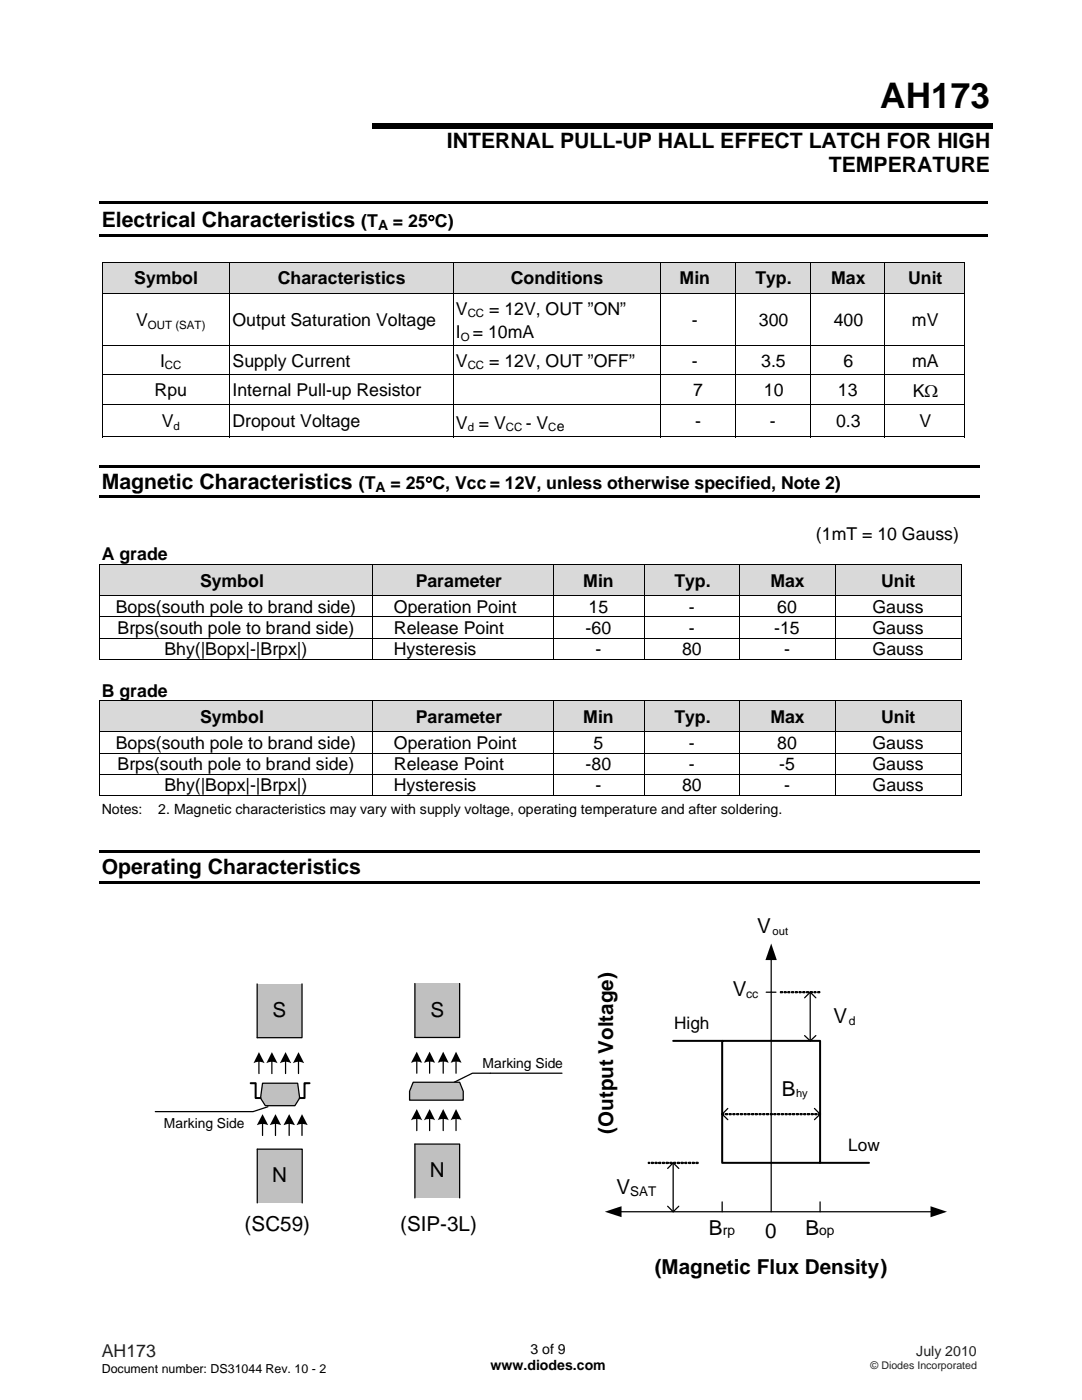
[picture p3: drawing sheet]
<svg xmlns="http://www.w3.org/2000/svg" width="216mm" height="279mm" viewBox="0 0 216 279" stroke-linecap="round" stroke-linejoin="round" font-family="sans-serif">
<path d="M74.3 24.5h123.8v1.1h-123.8zM19.8 40.2h177.2v.5h-177.2zM19.8 46.7h177.2v.5h-177.2zM19.8 92.8h175.6v.5h-175.6zM19.8 98.9h175.6v.5h-175.6z" fill="#000"/>
<g fill="#d9d9d9">
<path d="M19.9 112.8h54.4v6h-54.4z"/>
<path d="M20.3 113.8h53.6v4h-53.6z"/>
<path d="M74.5 112.8h35.8v6h-35.8z"/>
<path d="M74.9 113.8h35v4h-35z"/>
<path d="M110.5 112.8h17.9v6h-17.9z"/>
<path d="M110.9 113.8h17.1v4h-17.1z"/>
<path d="M128.6 112.8h18.9v6h-18.9z"/>
<path d="M129 113.8h18.1v4h-18.1z"/>
<path d="M147.7 112.8h18.9v6h-18.9z"/>
<path d="M148.1 113.8h18.1v4h-18.1z"/>
<path d="M166.8 112.8h24.9v6h-24.9z"/>
<path d="M167.2 113.8h24.1v4h-24.1z"/>
</g>
<path d="M19.7 112.6h.2v.2h-.2zM191.7 112.6h.2v.2h-.2zM191.7 131.5h.2v.2h-.2z" fill="#000"/>
<g fill="none" stroke="#000" stroke-width=".2">
<path d="M19.7 112.7h172.2M19.7 118.9h172.2M19.8 112.8v6M19.8 119v4M74.4 112.8v6M74.4 119v4M110.4 112.8v6M110.4 119v4M128.5 112.8v6M128.5 119v4M147.6 112.8v6M147.6 119v4"/>
<path d="M166.7 112.8v6M166.7 119v4M191.8 112.8v6M191.8 119v4M19.7 123.1h172.2M19.7 127.3h172.2M19.7 131.6h54.6M19.8 123.2v4.1M19.8 127.4v4.3M74.4 123.2v4.1M74.4 127.4v4.3M74.5 131.6h35.8"/>
<path d="M110.4 123.2v4.1M110.4 127.4v4.3M110.5 131.6h17.9M128.5 123.2v4.1M128.5 127.4v4.3M128.6 131.6h18.9M147.6 123.2v4.1M147.6 127.4v4.3M147.7 131.6h18.9M166.7 123.2v4.1M166.7 127.4v4.3M166.8 131.6h24.9"/>
<path d="M191.8 123.2v4.1M191.8 127.4v4.3"/>
</g>
<g fill="#d9d9d9">
<path d="M19.9 140h54.4v6h-54.4z"/>
<path d="M20.3 140.9h53.6v4.1h-53.6z"/>
<path d="M74.5 140h35.8v6h-35.8z"/>
<path d="M74.9 140.9h35v4.1h-35z"/>
<path d="M110.5 140h17.9v6h-17.9z"/>
<path d="M110.9 140.9h17.1v4.1h-17.1z"/>
<path d="M128.6 140h18.9v6h-18.9z"/>
<path d="M129 140.9h18.1v4.1h-18.1z"/>
<path d="M147.7 140h18.9v6h-18.9z"/>
<path d="M148.1 140.9h18.1v4.1h-18.1z"/>
<path d="M166.8 140h24.9v6h-24.9z"/>
<path d="M167.2 140.9h24.1v4.1h-24.1z"/>
</g>
<path d="M19.7 139.8h.2v.2h-.2zM191.7 139.8h.2v.2h-.2zM191.7 158.7h.2v.1h-.2zM19.8 169.7h175.6v.5h-175.6zM19.8 175.8h175.6v.5h-175.6z" fill="#000"/>
<g fill="none" stroke="#000" stroke-width=".2">
<path d="M19.7 139.9h172.2M19.8 140v6M74.4 140v6M110.4 140v6M128.5 140v6M147.6 140v6M166.7 140v6M191.8 140v6M19.7 146h172.2M19.7 150.3h172.2M19.7 154.5h172.2M19.7 158.7h54.6"/>
<path d="M19.8 146.1v4.1M19.8 150.4v4M19.8 154.6v4.2M74.4 146.1v4.1M74.4 150.4v4M74.4 154.6v4.2M74.5 158.7h35.8M110.4 146.1v4.1M110.4 150.4v4M110.4 154.6v4.2M110.5 158.7h17.9M128.5 146.1v4.1"/>
<path d="M128.5 150.4v4M128.5 154.6v4.2M128.6 158.7h18.9M147.6 146.1v4.1M147.6 150.4v4M147.6 154.6v4.2M147.7 158.7h18.9M166.7 146.1v4.1M166.7 150.4v4M166.7 154.6v4.2M166.8 158.7h24.9M191.8 146.1v4.1"/>
<path d="M191.8 150.4v4M191.8 154.6v4.2"/>
</g>
<path d="M83.2 211.6v2.6M85.7 211.6v2.6M88.4 211.6v2.6M91 211.6v2.6M97.8 214.2h-3.5l-3.7 1.8" fill="none" stroke="#000" stroke-width=".25"/>
<g fill="#000">
<path d="M83.2 209.9l1 2.2-.2-.1a2.3 2.3 0 0 0-2 .1z" fill-rule="evenodd"/>
<path d="M85.7 209.9l1.1 2.2-.3-.1a2.26 2.26 0 0 0-1.9 .1z" fill-rule="evenodd"/>
<path d="M88.4 209.9l1.2 2.2-.3-.1a2.21 2.21 0 0 0-2 .1z" fill-rule="evenodd"/>
<path d="M91 209.9l1.1 2.2a2.3 2.3 0 0 0-2.2 0z" fill-rule="evenodd"/>
</g>
<path d="M82.4 216h9.3l.7 1.8v1.8h-10.7v-1.8z" fill-rule="evenodd" fill="#c0c0c0"/>
<path d="M82.4 216h9.3l.7 1.8v1.8h-10.7v-1.8zM83.2 223v2.6M85.7 223v2.6M88.4 223v2.6M91 223v2.6" fill="none" stroke="#000" stroke-width=".25"/>
<g fill="#000">
<path d="M83.2 221.3l1 2.3-.9-.3-.9 .1-.4 .2z" fill-rule="evenodd"/>
<path d="M85.7 221.3l1.1 2.3-.9-.3-.9 .1-.4 .2z" fill-rule="evenodd"/>
<path d="M88.4 221.3l1.2 2.3-1.4-.3-.9 .3z" fill-rule="evenodd"/>
<path d="M91 221.3l1.1 2.3-.9-.3-.9 .1-.4 .2z" fill-rule="evenodd"/>
</g>
<path d="M82.8 196.3h8.9v10.8h-8.9z" fill="#c0c0c0"/>
<path d="M82.8 196.3v10.8h8.9v-10.8M97.8 214.2h14.3" fill="none" stroke="#000" stroke-width=".25"/>
<path d="M144.1 207.7h19.5v24.4h-19.5z" fill="#fff"/>
<path d="M134.3 207.7h9.8M144.1 207.7h19.5v24.4h-19.5zM163.6 232.1h9.8" fill="none" stroke="#000" stroke-width=".4"/>
<g fill="none" stroke="#000" stroke-width=".25">
<path d="M152.9 198h1.9M153.9 191.3v50.5M160.5 199.1l1.2-1.1 1.1 1.1M161.7 198v9.7M160.5 206.7l1.2 1 1.1-1M133.2 233.2l1.1-1.1 1.1 1.1M134.3 232.1v9.7M144.1 239.9v1.9M145.2 221.2l-1.1 1.2 1.1 1.1M162.5 221.2l1.1 1.2-1.1 1.1M163.6 239.9v1.9M123.7 241.8h62.2"/>
<path d="M133.2 240.7l1.1 1.1 1.1-1.1"/>
</g>
<g fill="#000">
<path d="M153.9 188.3l1.1 3.3h-2.3zM120.7 241.8l3.3-1.1v2.2zM185.7 240.7l3.3 1.1-3.3 1.1z"/>
<path d="M155.7 197.9l.5 .1-.5 .1zM156.4 198l.4-.1 .1 .1-.4 .1zM157.2 197.9h.4v.2h-.4zM157.9 198l.4-.1 .1 .1-.4 .1zM158.7 197.9h.4l.1 .1-.1 .1h-.4zM159.5 197.9h.3l.1 .2h-.4zM160.2 197.9h.4l.1 .1-.1 .1h-.4zM160.9 198l.4-.1 .1 .1-.4 .1zM161.7 197.9h.4v.2h-.4zM162.5 197.9l.4 .1-.4 .1zM163.2 197.9l.4 .1-.4 .1z" fill-rule="evenodd"/>
<path d="M138.9 232l.4-.1v.2l-.1 .1h-.3zM138.2 231.9h.3l.1 .3h-.4zM137.4 232l.4-.1 .1 .3h-.4zM136.7 231.9h.3l.1 .3h-.4zM135.8 232l.5-.1 .1 .3h-.4zM135.2 231.9l.5 .2-.4 .1h-.2zM134.5 231.9h.3l.1 .3h-.4zM133.6 232l.4-.1 .1 .3h-.3zM132.9 231.9h.4l.1 .3h-.5zM132.2 231.9h.3l.1 .3h-.5zM131.5 231.9h.3l.1 .3h-.4zM130.7 231.9h.4v.3h-.4zM129.9 232l.4-.1 .1 .3h-.3zM129.4 231.9l.3 .1v.2h-.4z" fill-rule="evenodd"/>
<path d="M144 222.3l.4-.1v.2l-.4 .1zM144.7 222.3l.4-.1 .1 .2-.4 .1zM145.5 222.3l.4-.1v.3h-.4zM146.3 222.2l.4 .2-.4 .1zM147 222.2h.4v.2l-.4 .1zM147.7 222.3l.4-.1 .1 .2-.4 .1zM148.5 222.2h.3l.1 .2-.4 .1zM149.2 222.3l.4-.1 .1 .2-.5 .1zM149.9 222.3l.5-.1v.2v.1h-.4zM150.7 222.2h.4l.1 .2-.5 .1zM151.4 222.3l.4-.1 .1 .2-.4 .1zM152.2 222.3l.4-.1 .1 .2-.4 .1zM152.9 222.3l.5-.1v.3h-.4zM153.7 222.2h.4l.1 .2-.1 .1h-.4zM154.4 222.3l.4-.1 .1 .2-.4 .1zM155.1 222.3l.5-.1v.2l-.4 .1zM155.9 222.3l.4-.1 .1 .2-.4 .1zM156.7 222.2l.4 .2-.4 .1zM157.4 222.3l.4-.1 .1 .2-.5 .1zM158.1 222.3l.4-.1 .1 .2-.4 .1zM158.9 222.3l.4-.1v.2l-.4 .1zM159.6 222.3l.4-.1 .1 .2-.4 .1zM160.4 222.2h.3l.1 .2-.4 .1zM161.1 222.2l.5 .2-.5 .1zM161.8 222.3l.4-.1 .1 .2-.4 .1zM162.5 222.3l.5-.1 .1 .2-.5 .1zM163.3 222.3l.3-.1 .1 .2-.3 .1z" fill-rule="evenodd"/>
</g>
<g fill="none" stroke="#000" stroke-width=".2">
<path d="M155.7 197.9l.5 .1-.5 .1zM156.4 198l.4-.1 .1 .1-.4 .1zM157.2 197.9h.4v.2h-.4zM157.9 198l.4-.1 .1 .1-.4 .1zM158.7 197.9h.4l.1 .1-.1 .1h-.4zM159.5 197.9h.3l.1 .2h-.4zM160.2 197.9h.4l.1 .1-.1 .1h-.4zM160.9 198l.4-.1 .1 .1-.4 .1zM161.6 198l.5-.1v.1l-.4 .1zM162.4 198l.4-.1 .1 .1-.4 .1zM163.2 197.9l.4 .1-.4 .1zM129.3 232l.3-.1 .1 .3h-.2z"/>
<path d="M129.9 232l.4-.1 .1 .3h-.3zM130.7 232l.4-.1v.3h-.3zM131.5 231.9h.3l.1 .3h-.4zM132.1 232l.4-.1 .1 .3h-.3zM132.9 232l.4-.1 .1 .3h-.4zM133.6 232l.4-.1 .1 .3h-.3zM134.5 231.9h.3l.1 .3h-.4zM135.2 231.9l.5 .2-.4 .1h-.2zM135.9 232l.4-.1 .1 .3h-.4zM136.7 231.9h.3l.1 .3h-.4zM137.4 232l.4-.1 .1 .3h-.4zM138.2 231.9h.3l.1 .3h-.4z"/>
<path d="M138.9 232l.4-.1v.2l-.1 .1h-.3zM144 222.3l.4-.1v.2l-.4 .1zM144.7 222.3l.4-.1 .1 .2-.4 .1zM145.5 222.3l.4-.1v.3h-.4zM146.3 222.2l.4 .2-.4 .1zM147 222.3l.4-.1v.2l-.4 .1zM147.7 222.3l.4-.1 .1 .2-.4 .1zM148.4 222.3l.4-.1 .1 .2-.4 .1zM149.2 222.3l.4-.1 .1 .2-.5 .1zM149.9 222.3l.5-.1v.2v.1h-.4zM150.7 222.2h.4l.1 .2-.5 .1zM151.4 222.3l.4-.1 .1 .2-.4 .1z"/>
<path d="M152.2 222.3l.4-.1 .1 .2-.4 .1zM152.9 222.3l.5-.1v.3h-.4zM153.7 222.2h.4l.1 .2-.1 .1h-.4zM154.4 222.3l.4-.1 .1 .2-.4 .1zM155.1 222.3l.5-.1v.2l-.4 .1zM155.9 222.3l.4-.1 .1 .2-.4 .1zM156.6 222.3l.4-.1 .1 .2-.4 .1zM157.4 222.3l.4-.1 .1 .2-.5 .1zM158.1 222.3l.4-.1 .1 .2-.4 .1zM158.9 222.3l.4-.1v.2l-.4 .1zM159.6 222.3l.4-.1 .1 .2-.4 .1zM160.4 222.2h.3l.1 .2-.4 .1z"/>
<path d="M161.1 222.3l.4-.1 .1 .2-.5 .1zM161.8 222.3l.4-.1 .1 .2-.4 .1zM162.5 222.3l.5-.1 .1 .2-.5 .1zM163.3 222.3l.3-.1 .1 .2-.3 .1z"/>
</g>
<path d="M52.4 216.2h7l.4 2.9-1 1.6h-5.9l-.9-1.6z" fill-rule="evenodd" fill="#c0c0c0"/>
<path d="M51.7 211.6v2.6M52.4 216.2h7l.4 2.9-1 1.6h-5.9l-.9-1.6zM54.3 211.6v2.6M57 211.6v2.6M59.6 211.6v2.6M53.5 220.9l-3 .9h-19.5" fill="none" stroke="#000" stroke-width=".25"/>
<path d="M50 216.2h1v2.9h1M61.8 216.2h-1v2.9h-1" fill="none" stroke="#000" stroke-width=".4"/>
<g fill="#000">
<path d="M51.7 210l1.1 2.2-.5-.2a2.25 2.25 0 0 0-1.7 .2z" fill-rule="evenodd"/>
<path d="M54.3 210l1.1 2.2-.2-.1a2.29 2.29 0 0 0-2.1 .1z" fill-rule="evenodd"/>
<path d="M57 210l1.1 2.2-.2-.1a2.28 2.28 0 0 0-2 .1z" fill-rule="evenodd"/>
<path d="M59.6 210l1.1 2.2-.5-.2a2.29 2.29 0 0 0-1.7 .2z" fill-rule="evenodd"/>
</g>
<path d="M51.3 196.4h9v10.7h-9z" fill="#c0c0c0"/>
<path d="M51.3 196.4v10.7h9v-10.7M52.4 224v2.6M55 224v2.6M57.7 224v2.6M60.3 224v2.6" fill="none" stroke="#000" stroke-width=".25"/>
<g fill="#000">
<path d="M52.4 222.4l1.1 2.1-1.3-.2-.9 .2z" fill-rule="evenodd"/>
<path d="M55 222.4l1.1 2.1-1.3-.2-1 .2z" fill-rule="evenodd"/>
<path d="M57.7 222.4l1.1 2.1-.9-.2-1.3 .2z" fill-rule="evenodd"/>
<path d="M60.3 222.4l1.1 2.1-1.3-.2-.9 .2z" fill-rule="evenodd"/>
</g>
<path d="M82.8 228.3h8.9v10.8h-8.9z" fill="#c0c0c0"/>
<path d="M82.8 239.1v-10.8h8.9v10.8" fill="none" stroke="#000" stroke-width=".25"/>
<path d="M51.3 229.3h9v10.8h-9z" fill="#c0c0c0"/>
<path d="M51.3 240.1v-10.8h9v10.8" fill="none" stroke="#000" stroke-width=".25"/>
<g fill="#d9d9d9">
<path d="M20.5 52.5h25.3v6h-25.3z"/>
<path d="M20.9 53.5h24.5v4h-24.5z"/>
<path d="M46 52.5h44.4v6h-44.4z"/>
<path d="M46.4 53.5h43.5v4h-43.5z"/>
<path d="M90.6 52.5h41.2v6h-41.2z"/>
<path d="M91 53.5h40.3v4h-40.3z"/>
<path d="M131.9 52.5h14.8v6h-14.8z"/>
<path d="M132.4 53.5h13.8v4h-13.8z"/>
<path d="M146.9 52.5h14.7v6h-14.7z"/>
<path d="M147.3 53.5h13.8v4h-13.8z"/>
<path d="M161.8 52.5h14.7v6h-14.7z"/>
<path d="M162.2 53.5h13.9v4h-13.9z"/>
<path d="M176.7 52.5h15.6v6h-15.6z"/>
<path d="M177.1 53.5h14.8v4h-14.8z"/>
</g>
<path d="M20.3 52.3h.2v.2h-.2zM192.3 52.3h.2v.2h-.2zM192.3 87.1h.2v.2h-.2z" fill="#000"/>
<g fill="none" stroke="#000" stroke-width=".2">
<path d="M20.3 52.4h172.2M20.3 58.6h172.2M20.4 52.5v6M20.4 58.7v10.2M45.9 52.5v6M45.9 58.7v10.2M90.4 52.5v6M90.4 58.7v10.2M131.8 52.5v6M131.8 58.7v10.2M146.7 52.5v6M146.7 58.7v10.2"/>
<path d="M161.6 52.5v6M161.6 58.7v10.2M176.6 52.5v6M176.6 58.7v10.2M192.4 52.5v6M192.4 58.7v10.2M20.3 69h172.2M20.3 74.7h172.2M20.4 69.1v5.5M20.4 74.8v5.8M45.9 69.1v5.5M45.9 74.8v5.8"/>
<path d="M90.4 69.1v5.5M90.4 74.8v5.8M131.8 69.1v5.5M131.8 74.8v5.8M146.7 69.1v5.5M146.7 74.8v5.8M161.6 69.1v5.5M161.6 74.8v5.8M176.6 69.1v5.5M176.6 74.8v5.8M192.4 69.1v5.5M192.4 74.8v5.8"/>
<path d="M20.3 80.7h172.2M20.3 87.2h25.5M20.4 80.8v6.5M45.9 80.8v6.5M46 87.2h44.4M90.4 80.8v6.5M90.5 87.2h41.3M131.8 80.8v6.5M131.9 87.2h14.8M146.7 80.8v6.5M146.8 87.2h14.8M161.6 80.8v6.5"/>
<path d="M161.7 87.2h14.8M176.6 80.8v6.5M176.7 87.2h15.6M192.4 80.8v6.5"/>
</g>
<text font-size="7" x="175.6" y="21.6">AH173</text>
<g font-size="4.2">
<text x="89.2" y="29.5">INTERNAL PULL-UP HALL EFFECT LATCH FOR HIGH</text>
<text x="165.4" y="34.4">TEMPERATURE</text>
<text x="20.3" y="45.4">Electrical Characteristics</text>
<text x="20.3" y="97.6">Magnetic Characteristics</text>
<text x="20.3" y="174.5">Operating Characteristics</text>
</g>
<g font-size="4.1">
<text x="151.1" y="186.1">V</text>
<text x="54.4" y="203">S</text>
<text x="85.9" y="202.9">S</text>
<text x="146.2" y="198.8">V</text>
<text x="166.3" y="204.1">V</text>
<text x="156" y="218.7">B</text>
<text x="122.3" y="226.3" transform="rotate(-90 122.3 226.3)">(Output Voltage)</text>
<text x="54.3" y="236">N</text>
<text x="85.8" y="234.9">N</text>
<text x="123" y="238.2">V</text>
<text x="48.8" y="245.8">(SC59)</text>
<text x="79.8" y="245.7">(SIP-3L)</text>
<text x="141.5" y="246.5">B</text>
<text x="152.7" y="247">0</text>
<text x="160.7" y="246.5">B</text>
<text x="130.6" y="254.2">(Magnetic Flux Density)</text>
</g>
<g font-size="3.5">
<text x="72.1" y="45.4">(T</text>
<text x="78.4" y="45.4">= 25°C)</text>
<text x="26.8" y="56.7">Symbol</text>
<text x="55.4" y="56.7">Characteristics</text>
<text x="101.9" y="56.7">Conditions</text>
<text x="135.6" y="56.7">Min</text>
<text x="150.7" y="56.7">Typ.</text>
<text x="165.9" y="56.7">Max</text>
<text x="181.2" y="56.7">Unit</text>
<text x="27.2" y="65.1">V</text>
<text x="46.4" y="65.1">Output Saturation Voltage</text>
<text x="91" y="62.8">V</text>
<text x="97.6" y="62.8">= 12V, OUT ”ON”</text>
<text x="138.1" y="65.1">-</text>
<text x="151.4" y="65.1">300</text>
<text x="166.3" y="65.1">400</text>
<text x="182" y="65.1">mV</text>
<text x="91" y="67.5">I = 10mA</text>
<text x="31.9" y="73.2">I</text>
<text x="46.4" y="73.2">Supply Current</text>
<text x="91" y="73.2">V</text>
<text x="97.6" y="73.2">= 12V, OUT ”OFF”</text>
<text x="138.1" y="73.2">-</text>
<text x="151.9" y="73.2">3.5</text>
<text x="168.3" y="73.2">6</text>
<text x="182" y="73.2">mA</text>
<text x="30.9" y="79">Rpu</text>
<text x="46.4" y="79">Internal Pull-up Resistor</text>
<text x="138.3" y="79">7</text>
<text x="152.4" y="79">10</text>
<text x="167.2" y="79">13</text>
<text x="182.1" y="79.2">KΩ</text>
<text x="32.3" y="85.3">V</text>
<text x="46.4" y="85.3">Dropout Voltage</text>
<text x="91" y="85.5">V = V</text>
<text x="104.9" y="85.5">- V</text>
<text x="138.7" y="85.3">-</text>
<text x="153.6" y="85.3">-</text>
<text x="166.8" y="85.3">0.3</text>
<text x="183.5" y="85.3">V</text>
<text x="71.6" y="97.6">(T</text>
<text x="77.9" y="97.6">= 25°C, Vcc = 12V, unless otherwise specified, Note 2)</text>
<text x="162.8" y="107.8">(1mT = 10 Gauss)</text>
<text x="20.3" y="111.8">A grade</text>
<text x="39.9" y="117.1">Symbol</text>
<text x="83" y="117.1">Parameter</text>
<text x="116.4" y="117.1">Min</text>
<text x="134.6" y="117.1">Typ.</text>
<text x="153.7" y="117.1">Max</text>
<text x="175.8" y="117.1">Unit</text>
<text x="23.1" y="122.2">Bops(south pole to brand side)</text>
<text x="78.6" y="122.2">Operation Point</text>
<text x="117.4" y="122.2">15</text>
<text x="137.5" y="122.2">-</text>
<text x="155.1" y="122.2">60</text>
<text x="174.1" y="122.2">Gauss</text>
<text x="23.5" y="126.5">Brps(south pole to brand side)</text>
<text x="32.8" y="130.7">Bhy(|Bopx|-|Brpx|)</text>
<text x="78.6" y="130.7">Hysteresis</text>
<text x="78.6" y="126.5">Release Point</text>
<text x="116.9" y="126.5">-60</text>
<text x="118.8" y="130.7">-</text>
<text x="136.1" y="130.7">80</text>
<text x="137.5" y="126.5">-</text>
<text x="154.5" y="126.5">-15</text>
<text x="156.5" y="130.7">-</text>
<text x="174.1" y="126.5">Gauss</text>
<text x="174.1" y="130.7">Gauss</text>
<text x="20.3" y="139">B grade</text>
<text x="23.1" y="149.4">Bops(south pole to brand side)</text>
<text x="39.9" y="144.2">Symbol</text>
<text x="78.6" y="149.4">Operation Point</text>
<text x="83" y="144.2">Parameter</text>
<text x="116.4" y="144.2">Min</text>
<text x="118.4" y="149.4">5</text>
<text x="134.6" y="144.2">Typ.</text>
<text x="137.5" y="149.4">-</text>
<text x="153.7" y="144.2">Max</text>
<text x="155.1" y="149.4">80</text>
<text x="174.1" y="149.4">Gauss</text>
<text x="175.8" y="144.2">Unit</text>
<text x="23.5" y="153.6">Brps(south pole to brand side)</text>
<text x="78.6" y="153.6">Release Point</text>
<text x="116.9" y="153.6">-80</text>
<text x="137.5" y="153.6">-</text>
<text x="155.5" y="153.6">-5</text>
<text x="174.1" y="153.6">Gauss</text>
<text x="32.8" y="157.9">Bhy(|Bopx|-|Brpx|)</text>
<text x="78.6" y="157.9">Hysteresis</text>
<text x="118.8" y="157.9">-</text>
<text x="136.1" y="157.9">80</text>
<text x="156.5" y="157.9">-</text>
<text x="174.1" y="157.9">Gauss</text>
</g>
<text font-size="3.5" fill="#231f20" x="20.3" y="270.9">AH173</text>
<g font-size="3.4">
<text x="134.5" y="205.4">High</text>
<text x="169.3" y="229.7">Low</text>
</g>
<g font-size="2.8">
<text x="75.4" y="45.9">A</text>
<text x="111.1" y="86.1">e</text>
<text x="75" y="98.1">A</text>
<text x="20.3" y="162.5">Notes:</text>
<text x="31.6" y="162.5">2. Magnetic characteristics may vary with supply voltage, operating temperature and after soldering.</text>
<text x="96.3" y="213.2">Marking Side</text>
<text x="32.7" y="225.1">Marking Side</text>
<text x="144.3" y="246.5">rp</text>
<text x="163.5" y="246.5">op</text>
<text x="97.9" y="273.5">www.diodes.com</text>
<text x="105.8" y="270.2">3 of 9</text>
</g>
<text font-size="2.8" fill="#231f20" x="182.8" y="270.6">July 2010</text>
<text font-size="2.7" x="125.8" y="238.7">SAT</text>
<text font-size="2.5" x="20.3" y="274">Document number: DS31044 Rev. 10 - 2</text>
<g font-size="2.4">
<text x="148.9" y="199.2">cc</text>
<text x="169.4" y="204.6">d</text>
</g>
<g font-size="2.3">
<text x="29.5" y="65.6">OUT (SAT)</text>
<text x="93.3" y="63.3">CC</text>
<text x="91.9" y="68">O</text>
<text x="32.9" y="73.7">CC</text>
<text x="93.3" y="73.7">CC</text>
<text x="34.6" y="85.8">d</text>
<text x="93.3" y="86.1">d</text>
<text x="101" y="86.1">CC</text>
<text x="109.4" y="86.1">C</text>
</g>
<g font-size="2.2">
<text x="154.2" y="186.6">out</text>
<text x="158.8" y="218.9">hy</text>
</g>
<text font-size="2.1" fill="#231f20" x="173.7" y="273.2">© Diodes Incorporated</text>
</svg>
